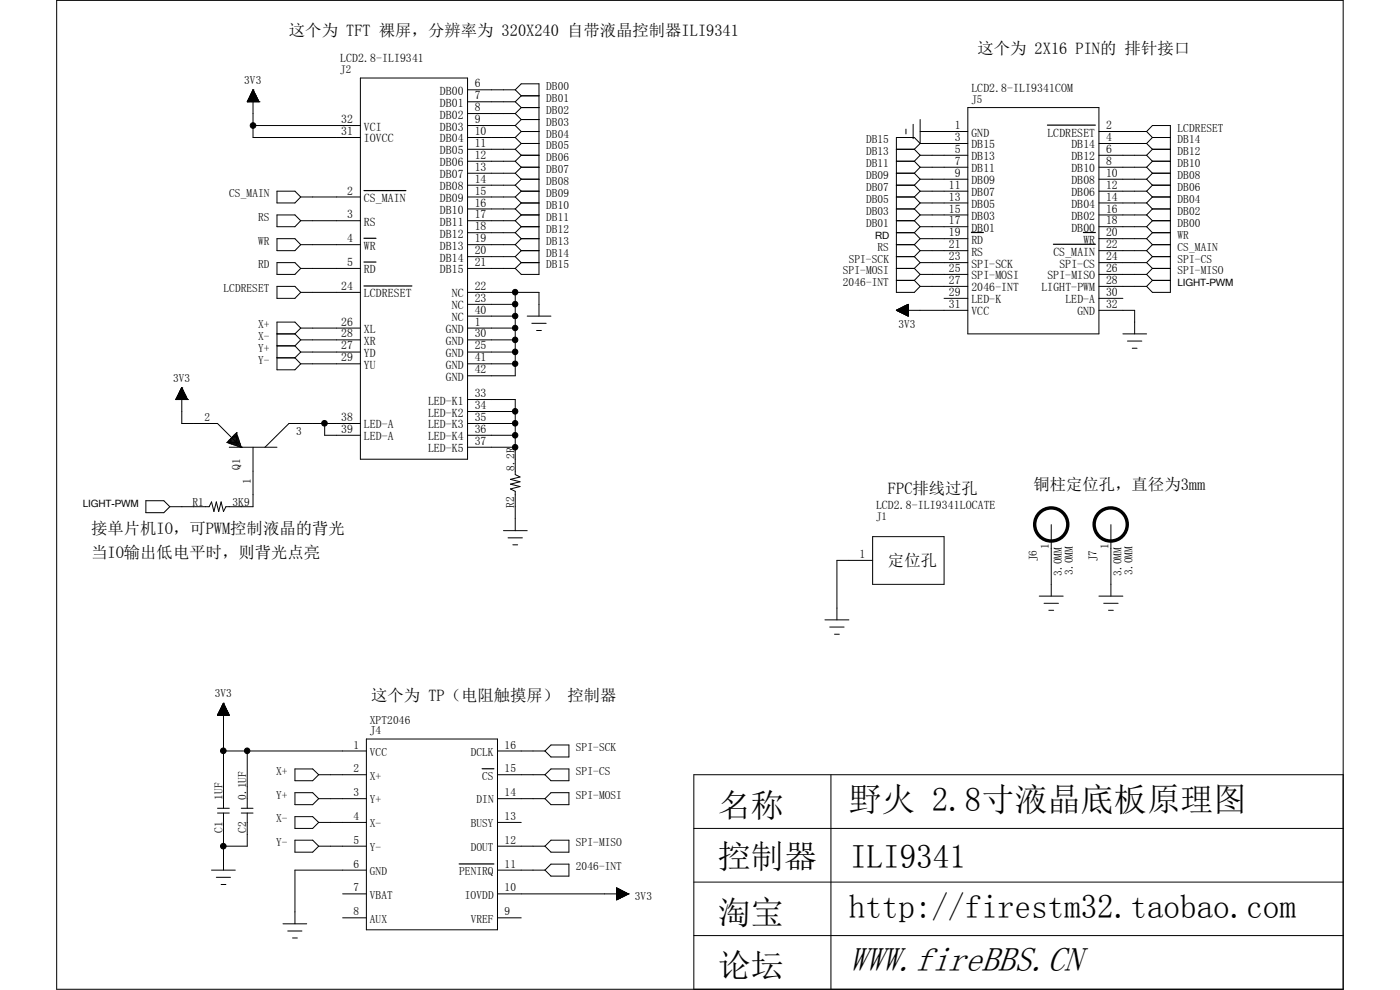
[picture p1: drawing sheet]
<svg xmlns="http://www.w3.org/2000/svg" width="297mm" height="210mm" viewBox="0 0 297 210" stroke-linecap="round" stroke-linejoin="round" font-family="sans-serif">
<g fill="none" stroke="#000" stroke-width=".21">
<path d="M12 .1h272.9v209.7h-272.9zM53.3 19.9v1.7M53.3 19.9h.8M53.4 19.8h.7M53.4 19.7h.6M53.4 19.6h.5M53.4 19.5v2.1M53.5 19.5h.4M53.6 19.4h.2M53.6 19.3v2.3M53.6 19.3h.2M53.6 19.2h.2"/>
<path d="M53.6 19v2.6M53.7 19.1h.1M53.7 19v10.2h22.8M53.7 19l-1.2 2.6M53.7 19l1.2 2.6M53.8 19.1v2.5M53.8 19.3v2.3M53.9 19.6v2M54.1 19.8v1.8M54.1 20v1.6M76.5 16.6h22.7v80.8h-22.7zM99.2 19h10.1"/>
<path d="M109.3 19l1.3-1.2h3.7v40.4h-3.7l-1.3-1.3M109.3 19l1.3 1.3M52.5 21.6h.1M52.5 21.6h2.4M52.5 21.5h2.4M52.5 21.4h2.4M52.5 21.3v.3M52.6 21.3h2.2M52.7 21.3h2.1M52.7 21.1v.5M52.7 21.1h2M52.7 21h2"/>
<path d="M52.9 20.8h1.7M52.9 20.7v.9M52.9 20.7h1.6M53 20.6h1.4M53 20.4h1.4M53 20.3v1.3M53.1 20.3h1.2M53.2 20.2h1.1M53.2 20.1v1.5M53.2 20.1h1M53.3 20h.8M53.7 26.6h22.8"/>
<path d="M54.3 20.2v1.4M54.4 20.4v1.2M54.4 20.5h-1.4v1.1M54.4 20.6v1M54.6 20.8v.8M54.6 20.9h-1.8l-.1 .7M54.7 21v.6M54.8 21.2v.4M54.9 21.4v.2M54.9 21.6h.1M99.2 21.6h10.1M99.2 24.1h10.1"/>
<path d="M99.2 26.6h10.1M99.2 29.2h10.1M99.2 31.7h10.1M99.2 34.2h10.1M99.2 36.7h10.1M99.2 39.3h10.1M109.3 21.6l1.3 1.2M109.3 24.1l1.3 1.3M109.3 26.6l1.3 1.3M109.3 29.2l1.3 1.2M109.3 31.7l1.3 1.2M109.3 34.2l1.3 1.3"/>
<path d="M109.3 36.7l1.3 1.3M109.3 39.3l1.3 1.3M110.6 22.8h3.7M110.6 27.9h3.7M110.6 30.4h3.7M110.6 32.9h3.7M110.6 35.5h3.7M110.6 38h3.7M110.6 20.3h3.7M110.6 27.9l-1.3 1.3M110.6 20.3l-1.3 1.3M110.6 25.4h3.7"/>
<path d="M110.6 22.8l-1.3 1.3M110.6 25.4l-1.3 1.2M110.6 30.4l-1.3 1.3M110.6 32.9l-1.3 1.3M110.6 35.5l-1.3 1.2M110.6 38l-1.3 1.3M190.2 31.7h3.8M190.2 34.2h3.8M190.2 36.7h3.8M190.2 39.3h3.8M192.2 27.4v1M193.7 26.4v3"/>
<path d="M194 31.7l1.2 1.2M194 34.2l1.2 1.3M194 36.7l1.2 1.3M194 39.3l1.2 1.3M195.2 30.4l-1.2-1.2h-3.8v32.8h3.8l1.2-1.3M195.2 27.9h10.1M195.2 30.4h10.1M195.2 32.9h10.1M195.2 35.5h10.1M195.2 38h10.1M195.2 30.4l-1.2 1.3M195.2 32.9l-1.2 1.3"/>
<path d="M195.2 35.5l-1.2 1.2M195.2 38l-1.2 1.3M195.2 25.4v5M205.3 22.8h27.8v48h-27.8zM233.1 27.9h10.1M233.1 30.4h10.1M233.1 32.9h10.1M233.1 35.5h10.1M233.1 38h10.1M243.2 27.9l1.3-1.3h3.8v35.4h-3.8l-1.3-1.3M243.2 27.9l1.3 1.3M243.2 30.4l1.3 1.3"/>
<path d="M243.2 32.9l1.3 1.3M243.2 35.5l1.3 1.2M243.2 38l1.3 1.3M244.5 29.2h3.8M244.5 31.7h3.8M244.5 34.2h3.8M244.5 36.7h3.8M244.5 39.3h3.8M244.5 29.2l-1.3 1.2M244.5 31.7l-1.3 1.2M244.5 34.2l-1.3 1.3M244.5 36.7l-1.3 1.3"/>
<path d="M244.5 39.3l-1.3 1.3M58.8 40.6h3.8l1.2 1.2-1.2 1.3h-3.8zM58.8 45.6h3.8l1.2 1.2-1.2 1.3h-3.8zM58.8 50.6h3.8l1.2 1.3-1.2 1.3h-3.8zM58.8 55.7h3.8l1.2 1.2-1.2 1.3h-3.8zM63.8 41.8h12.7M63.8 46.8h12.7M63.8 51.9h12.7M63.8 56.9h12.7M99.2 41.8h10.1M99.2 46.8h10.1M99.2 51.9h10.1"/>
<path d="M99.2 56.9h10.1M99.2 44.3h10.1M99.2 49.4h10.1M99.2 54.4h10.1M109.3 41.8l1.3 1.3M109.3 44.3l1.3 1.3M109.3 46.8l1.3 1.3M109.3 49.4l1.3 1.2M109.3 51.9l1.3 1.3M109.3 54.4l1.3 1.3M110.6 40.6h3.7M110.6 43.1h3.7"/>
<path d="M110.6 45.6h3.7M110.6 48.1h3.7M110.6 50.6h3.7M110.6 53.2h3.7M110.6 55.7h3.7M110.6 40.6l-1.3 1.2M110.6 43.1l-1.3 1.2M110.6 45.6l-1.3 1.2M110.6 48.1l-1.3 1.3M110.6 50.6l-1.3 1.3M110.6 53.2l-1.3 1.2M110.6 55.7l-1.3 1.2"/>
<path d="M190.2 41.8h3.8M190.2 46.8h3.8M190.2 51.9h3.8M190.2 56.9h3.8M190.2 44.3h3.8M190.2 49.4h3.8M190.2 54.4h3.8M190.2 59.5h3.8M194 49.4l1.2 1.2M194 51.9l1.2 1.3M194 54.4l1.2 1.3M194 56.9l1.2 1.3"/>
<path d="M194 59.5l1.2 1.2M194 41.8l1.2 1.3M194 44.3l1.2 1.3M194 46.8l1.2 1.3M195.2 40.6h10.1M195.2 43.1h10.1M195.2 45.6h10.1M195.2 48.1h10.1M195.2 50.6h10.1M195.2 53.2h10.1M195.2 55.7h10.1M195.2 58.2h10.1"/>
<path d="M195.2 50.6l-1.2 1.3M195.2 53.2l-1.2 1.2M195.2 55.7l-1.2 1.2M195.2 58.2l-1.2 1.3M195.2 40.6l-1.2 1.2M195.2 43.1l-1.2 1.2M195.2 45.6l-1.2 1.2M195.2 48.1l-1.2 1.3M233.1 40.6h10.1M233.1 43.1h10.1M233.1 45.6h10.1M233.1 48.1h10.1"/>
<path d="M233.1 50.6h10.1M233.1 53.2h10.1M233.1 55.7h10.1M233.1 58.2h10.1M243.2 53.2l1.3 1.2M243.2 50.6l1.3 1.3M243.2 55.7l1.3 1.2M243.2 58.2l1.3 1.3M243.2 40.6l1.3 1.2M243.2 43.1l1.3 1.2M243.2 45.6l1.3 1.2M243.2 48.1l1.3 1.3"/>
<path d="M244.5 41.8h3.8M244.5 46.8h3.8M244.5 51.9h3.8M244.5 56.9h3.8M244.5 44.3h3.8M244.5 49.4h3.8M244.5 54.4h3.8M244.5 51.9l-1.3 1.3M244.5 49.4l-1.3 1.2M244.5 59.5h3.8M244.5 59.5l-1.3 1.2M244.5 54.4l-1.3 1.3"/>
<path d="M244.5 56.9l-1.3 1.3M244.5 41.8l-1.3 1.3M244.5 44.3l-1.3 1.3M244.5 46.8l-1.3 1.3M58.8 70.8h3.8M58.8 60.7h3.8l1.2 1.3-1.2 1.3h-3.8zM58.8 75.9h3.8M58.8 73.4h3.8M62.6 73.4l1.2 1.3M62.6 75.9l1.2 1.3M62.6 70.8l1.2 1.3M63.8 69.6h12.7"/>
<path d="M63.8 62h12.7M63.8 74.7h12.7M63.8 72.1h12.7M63.8 77.2h12.7M63.8 69.6l-1.2-1.3h-3.8v10.1h3.8l1.2-1.2M63.8 74.7l-1.2 1.2M63.8 69.6l-1.2 1.2M63.8 72.1l-1.2 1.3M99.2 69.6h10.1M99.2 62h15.1v5.1M99.2 64.6h10.1M99.2 74.7h10.1"/>
<path d="M99.2 72.1h10.1M99.2 77.2h10.1M99.2 67.1h10.1M109.3 62v17.7h-10.1M111.8 67.1h5.1M112.8 68.6h3.1M113.8 70.1h1.1M190.2 65.8h15.1M190.2 65.8l2.5 1.3M190.2 65.8l2.5-1.2v2.5M190.2 65.9h2.5M190.2 65.7v.1"/>
<path d="M190.3 65.7v.2M190.4 65.7h2.3M190.4 65.7v.3M190.5 66h2.2M190.5 65.6v.4M190.5 65.6h2.2M190.6 65.6v.4M190.7 66.1h2M190.7 65.5v.6M190.8 65.5h1.9M190.8 65.4v.7M190.9 66.2h1.8"/>
<path d="M190.9 65.4v.8M191 65.4h1.7M191 65.4v.9M191.1 66.3h1.6M191.1 65.3v1M191.2 65.3h1.5M191.2 65.2v1.1M191.3 66.4h1.4M191.3 65.2v1.2M191.4 65.2h1.3M191.4 65.2v1.3M191.5 65.1v1.4h1.2"/>
<path d="M191.6 65.1h1.1M191.6 65.1v1.4M191.7 65v1.6h1M191.8 65h.9M191.8 64.9v1.7M191.9 64.9v1.8h.8M192 64.9h.7M192 64.9v1.9M192.2 64.8v2h.5M192.2 64.8h.5M192.2 64.7v2.1M192.3 64.7v2.2h.4"/>
<path d="M192.4 64.7h.3M192.4 64.6v2.4M192.5 64.6v2.4h.2M192.6 64.6h.1M195.2 60.7h10.1M200.3 63.3h5M233.1 60.7h10.1M233.1 63.3h5.1M233.1 65.8h7.6v5M238.2 70.8h5M239.2 72.3h3M240.2 73.9h1"/>
<path d="M37.3 84.8h.1M37.3 84.8h2.5M37.3 84.7h2.5M37.4 84.6h2.3M37.4 84.5v.3M37.4 84.5h2.3M37.5 84.4h2.1M37.5 84.3v.5M37.5 84.3h2M37.6 84.2h1.9M37.6 84.1v.7M37.6 84.1h1.9"/>
<path d="M37.7 84h1.7M37.7 83.9v.9M37.8 83.9h1.5M37.8 83.8h1.5M37.8 83.7v1.1M37.8 83.7h1.4M37.9 83.6h1.3v1.2M37.9 83.5v1.3M37.9 83.5h1.3M38 83.4h1.1v1.4M38 83.2v1.6M38.1 83.3h.9"/>
<path d="M38.1 83.2h.9v1.6M38.1 83.1v1.7M38.1 83.1h.8M38.2 83h.7v1.8M38.2 82.8v2M38.3 82.9h.5M38.3 82.8h.5M38.3 82.6v2.2M38.4 82.7h.4M38.4 82.6h.3M38.4 82.4v2.4M38.4 82.5h.3"/>
<path d="M38.5 82.4l.1 2.4M38.5 82.2v2.6M38.6 82.3h.1M38.6 82.2v7.6h7.5l5.1 5.1M38.6 82.2l-1.3 2.6M38.6 82.2l1.2 2.6M38.7 82.5v2.3M38.8 82.7v2.1M39.3 83.7v1.1M39.4 83.9v.9M39.5 84.2v.6M39.6 84.4v.4"/>
<path d="M39.7 84.6v.2M39.8 84.8h.1M48.2 93.9h.1M48.2 93.9l3 1M48.2 93.9h2.6M48.4 93.6h2.3M48.4 93.6v.4M48.6 94.9h10.2M48.6 93.3h2.1v1.4M48.6 93.3v.8M48.7 94.1h2.2v.7M48.9 93.1h1.7"/>
<path d="M48.9 93v1.1M49.4 92.6h1v2M49.4 92.5v1.8M49.6 94.4h1.4M49.7 92.3h.6M49.7 92.3v2.1M49.9 92.1h.3M49.9 92v2.5M50.2 91.8h.1M50.2 91.8l1 3.1M50.2 91.8l-2 2.1M50.2 91.8v2.8"/>
<path d="M50.4 94.6h.7M50.5 92.8h-1.4v1.4M51.2 94.9h.1M53.7 94.9v12.6h-5.8l-.5 1-.5-2-.5 2-.5-2-.5 2-.5-2-.5 1h-8.4M68.9 89.8v2.5h7.6M76.5 89.8h-15.2l-5.1 5.1M99.2 84.8h10.1v15.9l1 .5-2 .5 2 .5-2 .5 2 .5-2 .5 1 .5v8.4M99.2 87.3h10.1M99.2 89.8h10.1M99.2 92.3h10.1M99.2 94.9h10.1M30.9 106.2h3.9l1.2 1.3-1.2 1.3h-3.9z"/>
<path d="M106.8 112.6h5M107.8 114.1h3M108.8 115.6h1M185.1 113.8h15.2v10.2h-15.2zM185.1 118.9h-7.6v12.6M223 111.3v15.1M235.7 111.3v15.1M175 131.5h5.1M176 133h3.1M177 134.5h1.1M220.5 126.4h5.1M221.5 128h3"/>
<path d="M222.5 129.5h1M233.1 126.4h5.1M234.1 128h3.1M235.2 129.5h1M46.2 151.6l2.4 .1M46.2 151.6v.1M46.2 151.5h2.4M46.3 151.4h2.2v.3M46.3 151.4v.3M46.3 151.3h2.2M46.4 151.2h2v.5M46.4 151.2v.5"/>
<path d="M46.4 151.1h1.9M46.5 151h1.8v.7M46.5 151v.7M46.5 150.9h1.8M46.6 150.8h1.6v.9M46.6 150.7v1M46.7 150.7h1.5M46.7 150.6h1.4v1.1M46.7 150.5v1.2M46.7 150.5h1.3M46.8 150.4h1.2v1.3M46.8 150.3v1.4"/>
<path d="M46.8 150.3h1.2M46.9 150.2h1v1.5M46.9 150.1v1.6M46.9 150.1h.9M47 150h.8v1.7M47 149.9v1.8M47 149.9h.8M47.1 149.8h.6v1.9M47.1 149.7v2M47.2 149.7h.5M47.2 149.6h.4v2.1M47.2 149.5v2.2"/>
<path d="M47.2 149.5h.3M47.3 149.4h.2v2.3M47.4 149.2h.1M47.4 159.3h30.3M47.4 149.2v22.2M47.4 149.2l1.2 2.5h-2.5zM47.5 149.3h-.2v2.4M52.5 159.3v12.1M77.7 156.8h27.8v40.4h-27.8zM105.5 159.3h10.1M116.9 158h3.8v2.6h-3.8l-1.3-1.3zM46.1 172.5h2.5"/>
<path d="M46.1 171.4h2.5M47.4 172.5v12.1M51.2 172.5h2.5M51.2 171.4h2.5M52.5 172.5v7h-5.1M62.6 173.2h3.7l1.3 1.3-1.3 1.2h-3.7zM62.6 163.1h3.7l1.3 1.2-1.3 1.3h-3.7zM62.6 168.1h3.7l1.3 1.3-1.3 1.3h-3.7zM62.6 178.2h3.7l1.3 1.3-1.3 1.3h-3.7zM67.6 164.3h10.1M67.6 169.4h10.1M67.6 174.5h10.1"/>
<path d="M67.6 179.5h10.1M105.5 164.3h10.1M105.5 169.4h10.1M105.5 174.5h5.1M105.5 179.5h10.1M115.6 164.3l1.3-1.2h3.8v2.5h-3.8zM115.6 169.4l1.3-1.3h3.8v2.6h-3.8zM115.6 179.5l1.3-1.3h3.8v2.6h-3.8zM147.2 175.7h137.7M176.3 164.3v45.5M284.9 164.3h-137.7v45.5M44.9 184.6h5"/>
<path d="M45.9 186.1h3M46.9 187.6h1M60 196h5.1M61 197.5h3.1M62.1 199h1M72.7 189.6h5M72.7 194.7h5M77.7 184.6h-15.1v11.4M105.5 184.6h10.1M105.5 189.6h27.8M105.5 194.7h5.1M115.6 184.6l1.3-1.3h3.8v2.5h-3.8z"/>
<path d="M130.8 188.3l2.5 1.3-2.5 1.3zM130.8 190.8h.1M130.8 190.8h.3M130.8 190.6h.6M130.8 190.5h.8M130.8 190.4h.9M130.8 190.3h1.2M130.8 190.2h1.4M130.8 190.1h1.6M130.8 190h1.8M130.8 189.9h2M130.8 189.8h2.2"/>
<path d="M130.8 189.7h2.4M130.8 189.5h2.3v.2M130.8 189.4h2.1v.4M130.8 189.3h1.9v.6M130.8 189.2h1.7v.8M130.8 189.1h1.5v1M130.8 189h1.3v1.2M130.8 188.9h1.1v1.4M130.8 188.8h.9v1.6M130.8 188.7h.7v1.8M130.8 188.6h.5v2M130.8 188.5h.3v2.3"/>
<path d="M130.8 188.4l.1 2.4M131 188.5v2.3M131.2 188.6v2.1M131.4 188.6v2M131.6 188.8v1.7M131.8 188.8v1.6M132 189v1.3M132.2 189.1v1.1M132.4 189.1v1M132.6 189.3v.7M132.8 189.4v.5M133 189.5v.3"/>
<path d="M133.2 189.6v.1M133.3 189.6h.1M147.2 187.1h137.7M147.2 198.5h137.7"/>
</g>
<path d="M222.2 26.5h10.2M77.2 40.4h8.9M77.2 50.5h2.6M77.2 55.6h2.6M206.1 49.3h2.5M223.5 51.8h8.9M229.8 49.3h2.6M77.2 60.7h10.2M102.3 163.1h2.5M97.4 183.3h7.4" fill="none" stroke="#000" stroke-width=".25"/>
<g fill="none" stroke="#000" stroke-width=".72">
<circle cx="223" cy="111.3" r="3.5"/>
<circle cx="235.6" cy="111.3" r="3.5"/>
</g>
<g fill="#000" stroke="#000" stroke-width=".21">
<circle cx="53.7" cy="26.6" r=".59"/>
<circle cx="109.3" cy="72.1" r=".58"/>
<circle cx="109.3" cy="74.6" r=".58"/>
<circle cx="109.3" cy="64.5" r=".58"/>
<circle cx="109.3" cy="62" r=".58"/>
<circle cx="109.3" cy="67" r=".57"/>
<circle cx="109.3" cy="69.6" r=".57"/>
<circle cx="109.3" cy="77.2" r=".57"/>
<circle cx="68.8" cy="89.8" r=".59"/>
<circle cx="109.3" cy="87.2" r=".58"/>
<circle cx="109.3" cy="92.3" r=".58"/>
<circle cx="109.3" cy="94.9" r=".58"/>
<circle cx="109.3" cy="89.8" r=".58"/>
<circle cx="47.4" cy="159.3" r=".59"/>
<circle cx="52.4" cy="159.3" r=".58"/>
<circle cx="47.4" cy="179.5" r=".59"/>
</g>
<text font-size="7.4" x="180.1" y="206">WWW.fireBBS.CN</text>
<g font-size="7">
<text x="152.3" y="173.2">名称</text>
<text x="180.1" y="172">野火 2.8寸液晶底板原理图</text>
<text x="152.3" y="184.1">控制器</text>
<text x="180.3" y="184.1">ILI9341</text>
<text x="152.3" y="196">淘宝</text>
<text x="180.1" y="194.7">http://firestm32.taobao.com</text>
<text x="152.3" y="207.3">论坛</text>
</g>
<g font-size="3.5">
<text x="61.3" y="7.7">这个为 TFT 裸屏，分辨率为 320X240 自带液晶控制器ILI9341</text>
<text x="207.3" y="11.5">这个为 2X16 PIN的 排针接口</text>
<text x="188.4" y="104.7">FPC排线过孔</text>
<text x="219.2" y="104">铜柱定位孔，直径为3mm</text>
<text x="19.3" y="113.3">接单片机IO，可PWM控制液晶的背光</text>
<text x="19.3" y="118.4">当IO输出低电平时，则背光点亮</text>
<text x="188.4" y="120.1">定位孔</text>
<text x="78.7" y="148.7">这个为 TP（电阻触摸屏） 控制器</text>
</g>
<g font-size="2.5">
<text x="72.2" y="13.3">LCD2.8-ILI9341</text>
<text x="93.3" y="20.1">DB00</text>
<text x="93.3" y="22.6">DB01</text>
<text x="100.7" y="18.5">6</text>
<text x="100.7" y="21.1">7</text>
<text x="100.7" y="23.6">8</text>
<text x="206.1" y="19.6">LCD2.8-ILI9341COM</text>
<text x="72.4" y="28.7">31</text>
<text x="72.4" y="26.1">32</text>
<text x="77.2" y="27.7">VCI</text>
<text x="93.3" y="25.1">DB02</text>
<text x="93.3" y="27.7">DB03</text>
<text x="100.7" y="26.1">9</text>
<text x="100.7" y="28.7">10</text>
<text x="202.6" y="27.4">1</text>
<text x="202.6" y="29.9">3</text>
<text x="206.1" y="29">GND</text>
<text x="222.2" y="29">LCDRESET</text>
<text x="234.6" y="27.4">2</text>
<text x="234.6" y="29.9">4</text>
<text x="77.2" y="30.2">IOVCC</text>
<text x="93.3" y="30.2">DB04</text>
<text x="93.3" y="32.7">DB05</text>
<text x="93.3" y="35.3">DB06</text>
<text x="100.7" y="31.2">11</text>
<text x="100.7" y="33.7">12</text>
<text x="202.6" y="32.4">5</text>
<text x="202.6" y="35">7</text>
<text x="206.1" y="31.5">DB15</text>
<text x="206.1" y="34">DB13</text>
<text x="227.3" y="31.5">DB14</text>
<text x="227.3" y="34">DB12</text>
<text x="234.6" y="32.4">6</text>
<text x="234.6" y="35">8</text>
<text x="73.7" y="41.3">2</text>
<text x="93.3" y="37.8">DB07</text>
<text x="93.3" y="40.3">DB08</text>
<text x="100.7" y="36.2">13</text>
<text x="100.7" y="38.8">14</text>
<text x="100.7" y="41.3">15</text>
<text x="201.3" y="40">11</text>
<text x="202.6" y="37.5">9</text>
<text x="206.1" y="36.5">DB11</text>
<text x="206.1" y="39.1">DB09</text>
<text x="206.1" y="41.6">DB07</text>
<text x="227.3" y="36.5">DB10</text>
<text x="227.3" y="39.1">DB08</text>
<text x="227.3" y="41.6">DB06</text>
<text x="234.6" y="37.5">10</text>
<text x="234.6" y="40">12</text>
<text x="73.7" y="46.3">3</text>
<text x="77.2" y="42.8">CS_MAIN</text>
<text x="77.2" y="47.9">RS</text>
<text x="93.3" y="42.8">DB09</text>
<text x="93.3" y="45.4">DB10</text>
<text x="93.3" y="47.9">DB11</text>
<text x="100.7" y="43.8">16</text>
<text x="100.7" y="46.3">17</text>
<text x="201.3" y="42.5">13</text>
<text x="201.3" y="45.1">15</text>
<text x="201.3" y="47.6">17</text>
<text x="206.1" y="44.1">DB05</text>
<text x="206.1" y="46.7">DB03</text>
<text x="227.3" y="44.1">DB04</text>
<text x="227.3" y="46.7">DB02</text>
<text x="234.6" y="42.5">14</text>
<text x="234.6" y="45.1">16</text>
<text x="234.6" y="47.6">18</text>
<text x="73.7" y="51.4">4</text>
<text x="77.2" y="53">WR</text>
<text x="93.3" y="50.4">DB12</text>
<text x="93.3" y="53">DB13</text>
<text x="100.7" y="48.9">18</text>
<text x="100.7" y="51.4">19</text>
<text x="100.7" y="53.9">20</text>
<text x="201.3" y="50.1">19</text>
<text x="201.3" y="52.7">21</text>
<text x="206.1" y="49.1">DB01</text>
<text x="206.1" y="51.7">RD</text>
<text x="227.3" y="49.1">DB00</text>
<text x="229.8" y="51.7">WR</text>
<text x="234.6" y="50.1">20</text>
<text x="234.6" y="52.7">22</text>
<text x="73.7" y="56.4">5</text>
<text x="77.2" y="58">RD</text>
<text x="93.3" y="55.5">DB14</text>
<text x="93.3" y="58">DB15</text>
<text x="100.7" y="56.4">21</text>
<text x="201.3" y="55.2">23</text>
<text x="201.3" y="57.7">25</text>
<text x="206.1" y="54.2">RS</text>
<text x="206.1" y="56.8">SPI-SCK</text>
<text x="206.1" y="59.3">SPI-MOSI</text>
<text x="222.2" y="59.3">SPI-MISO</text>
<text x="223.5" y="54.2">CS_MAIN</text>
<text x="224.7" y="56.8">SPI-CS</text>
<text x="234.6" y="55.2">24</text>
<text x="234.6" y="57.7">26</text>
<text x="72.4" y="61.5">24</text>
<text x="77.2" y="63.1">LCDRESET</text>
<text x="95.9" y="63.1">NC</text>
<text x="95.9" y="65.6">NC</text>
<text x="100.7" y="61.5">22</text>
<text x="100.7" y="64.1">23</text>
<text x="201.3" y="60.2">27</text>
<text x="201.3" y="62.8">29</text>
<text x="201.3" y="65.3">31</text>
<text x="206.1" y="61.8">2046-INT</text>
<text x="206.1" y="64.3">LED-K</text>
<text x="220.9" y="61.8">LIGHT-PWM</text>
<text x="226" y="64.3">LED-A</text>
<text x="234.6" y="60.2">28</text>
<text x="234.6" y="62.8">30</text>
<text x="234.6" y="65.3">32</text>
<text x="72.4" y="69.1">26</text>
<text x="72.4" y="71.6">28</text>
<text x="77.2" y="70.7">XL</text>
<text x="94.6" y="70.7">GND</text>
<text x="95.9" y="68.1">NC</text>
<text x="100.7" y="69.1">1</text>
<text x="100.7" y="71.6">30</text>
<text x="100.7" y="66.5">40</text>
<text x="206.1" y="66.9">VCC</text>
<text x="228.6" y="66.9">GND</text>
<text x="72.4" y="74.1">27</text>
<text x="72.4" y="76.7">29</text>
<text x="77.2" y="75.7">YD</text>
<text x="77.2" y="73.2">XR</text>
<text x="94.6" y="75.7">GND</text>
<text x="94.6" y="73.2">GND</text>
<text x="100.7" y="74.1">25</text>
<text x="100.7" y="76.7">41</text>
<text x="77.2" y="78.2">YU</text>
<text x="94.6" y="78.2">GND</text>
<text x="94.6" y="80.8">GND</text>
<text x="100.7" y="79.2">42</text>
<text x="72.4" y="89.3">38</text>
<text x="90.8" y="85.8">LED-K1</text>
<text x="90.8" y="88.3">LED-K2</text>
<text x="100.7" y="84.2">33</text>
<text x="100.7" y="86.8">34</text>
<text x="100.7" y="89.3">35</text>
<text x="72.4" y="91.8">39</text>
<text x="77.2" y="90.9">LED-A</text>
<text x="77.2" y="93.4">LED-A</text>
<text x="90.8" y="90.9">LED-K3</text>
<text x="90.8" y="93.4">LED-K4</text>
<text x="90.8" y="95.9">LED-K5</text>
<text x="100.7" y="91.8">36</text>
<text x="100.7" y="94.4">37</text>
<text x="185.8" y="108">LCD2.8-ILI9341LOCATE</text>
<text x="182.3" y="118.4">1</text>
</g>
<g font-size="2.4">
<text x="51.8" y="17.8">3V3</text>
<text x="115.9" y="19">DB00</text>
<text x="115.9" y="21.6">DB01</text>
<text x="115.9" y="24.1">DB02</text>
<text x="115.9" y="26.6">DB03</text>
<text x="115.9" y="29.2">DB04</text>
<text x="249.8" y="27.9">LCDRESET</text>
<text x="115.9" y="31.7">DB05</text>
<text x="115.9" y="34.2">DB06</text>
<text x="183.7" y="30.4">DB15</text>
<text x="183.7" y="32.9">DB13</text>
<text x="183.7" y="35.5">DB11</text>
<text x="249.8" y="30.4">DB14</text>
<text x="249.8" y="32.9">DB12</text>
<text x="249.8" y="35.5">DB10</text>
<text x="48.6" y="41.8">CS_MAIN</text>
<text x="115.9" y="36.7">DB07</text>
<text x="115.9" y="39.3">DB08</text>
<text x="115.9" y="41.8">DB09</text>
<text x="183.7" y="38">DB09</text>
<text x="183.7" y="40.6">DB07</text>
<text x="249.8" y="38">DB08</text>
<text x="249.8" y="40.6">DB06</text>
<text x="54.8" y="46.8">RS</text>
<text x="115.9" y="44.3">DB10</text>
<text x="115.9" y="46.8">DB11</text>
<text x="183.7" y="43.1">DB05</text>
<text x="183.7" y="45.6">DB03</text>
<text x="249.8" y="43.1">DB04</text>
<text x="249.8" y="45.6">DB02</text>
<text x="54.8" y="51.9">WR</text>
<text x="115.9" y="49.4">DB12</text>
<text x="115.9" y="51.9">DB13</text>
<text x="183.7" y="48.1">DB01</text>
<text x="186.2" y="53.2">RS</text>
<text x="249.8" y="53.2">CS_MAIN</text>
<text x="249.8" y="50.6">WR</text>
<text x="249.8" y="48.1">DB00</text>
<text x="54.8" y="56.9">RD</text>
<text x="115.9" y="54.4">DB14</text>
<text x="115.9" y="56.9">DB15</text>
<text x="178.8" y="58.2">SPI-MOSI</text>
<text x="180" y="55.7">SPI-SCK</text>
<text x="249.8" y="55.7">SPI-CS</text>
<text x="249.8" y="58.2">SPI-MISO</text>
<text x="47.4" y="62">LCDRESET</text>
<text x="178.8" y="60.7">2046-INT</text>
<text x="54.8" y="69.6">X+</text>
<text x="190.6" y="69.6">3V3</text>
<text x="54.8" y="74.7">Y+</text>
<text x="54.8" y="77.2">Y-</text>
<text x="54.8" y="72.1">X-</text>
<text x="36.7" y="80.9">3V3</text>
<text x="43.4" y="89.3">2</text>
<text x="62.8" y="92.4">3</text>
<text x="50.9" y="99.7" transform="rotate(-90 50.9 99.7)">Q1</text>
<text x="109.1" y="99.9" transform="rotate(-90 109.1 99.9)">8.2R</text>
<text x="40.8" y="107.2">R1</text>
<text x="49.3" y="107.3">3K9</text>
<text x="53.2" y="102.7" transform="rotate(-90 53.2 102.7)">1</text>
<text x="109" y="107.7" transform="rotate(-90 109 107.7)">R2</text>
<text x="220" y="119.1" transform="rotate(-90 220 119.1)">J6</text>
<text x="222.5" y="116.5" transform="rotate(-90 222.5 116.5)">1</text>
<text x="232.6" y="119.1" transform="rotate(-90 232.6 119.1)">J7</text>
<text x="235.2" y="116.5" transform="rotate(-90 235.2 116.5)">1</text>
<text x="225.3" y="122.2" transform="rotate(-90 225.3 122.2)">3.0MM</text>
<text x="227.6" y="122" transform="rotate(-90 227.6 122)">3.0MM</text>
<text x="238" y="122.2" transform="rotate(-90 238 122.2)">3.0MM</text>
<text x="240.3" y="122" transform="rotate(-90 240.3 122)">3.0MM</text>
<text x="45.6" y="148">3V3</text>
<text x="78.5" y="155.7">J4</text>
<text x="78.5" y="153.5">XPT2046</text>
<text x="75" y="158.8">1</text>
<text x="78.5" y="160.3">VCC</text>
<text x="99.9" y="160.3">DCLK</text>
<text x="107.1" y="158.8">16</text>
<text x="122.2" y="159.3">SPI-SCK</text>
<text x="58.6" y="164.3">X+</text>
<text x="75" y="163.8">2</text>
<text x="78.5" y="165.4">X+</text>
<text x="102.3" y="165.4">CS</text>
<text x="107.1" y="163.8">15</text>
<text x="122.2" y="164.3">SPI-CS</text>
<text x="47.2" y="169.7" transform="rotate(-90 47.2 169.7)">1UF</text>
<text x="52.2" y="169.7" transform="rotate(-90 52.2 169.7)">0.1UF</text>
<text x="58.6" y="169.4">Y+</text>
<text x="75" y="168.9">3</text>
<text x="75" y="173.9">4</text>
<text x="78.5" y="170.4">Y+</text>
<text x="101.1" y="170.4">DIN</text>
<text x="107.1" y="173.9">13</text>
<text x="107.1" y="168.9">14</text>
<text x="122.2" y="169.4">SPI-MOSI</text>
<text x="47.2" y="176.7" transform="rotate(-90 47.2 176.7)">C1</text>
<text x="52.2" y="176.7" transform="rotate(-90 52.2 176.7)">C2</text>
<text x="58.6" y="174.5">X-</text>
<text x="58.6" y="179.5">Y-</text>
<text x="75" y="179">5</text>
<text x="78.5" y="175.5">X-</text>
<text x="99.9" y="175.5">BUSY</text>
<text x="107.1" y="179">12</text>
<text x="122.2" y="179.5">SPI-MISO</text>
<text x="75" y="184.1">6</text>
<text x="78.5" y="180.5">Y-</text>
<text x="78.5" y="185.6">GND</text>
<text x="97.4" y="185.6">PENIRQ</text>
<text x="99.9" y="180.5">DOUT</text>
<text x="107.1" y="184.1">11</text>
<text x="122.2" y="184.6">2046-INT</text>
<text x="75" y="189.1">7</text>
<text x="78.5" y="190.6">VBAT</text>
<text x="98.6" y="190.6">IOVDD</text>
<text x="107.1" y="189.1">10</text>
<text x="134.7" y="190.9">3V3</text>
<text x="75" y="194.2">8</text>
<text x="78.5" y="195.7">AUX</text>
<text x="99.9" y="195.7">VREF</text>
<text x="107.1" y="194.2">9</text>
</g>
<g font-size="2.3">
<text x="72.2" y="15.5">J2</text>
<text x="206.1" y="21.8">J5</text>
<text x="185.8" y="110.3">J1</text>
</g>
<g font-size="2.1">
<text x="185.7" y="50.6">RD</text>
<text x="249.8" y="60.8">LIGHT-PWM</text>
<text x="17.6" y="107.5">LIGHT-PWM</text>
</g>
</svg>
